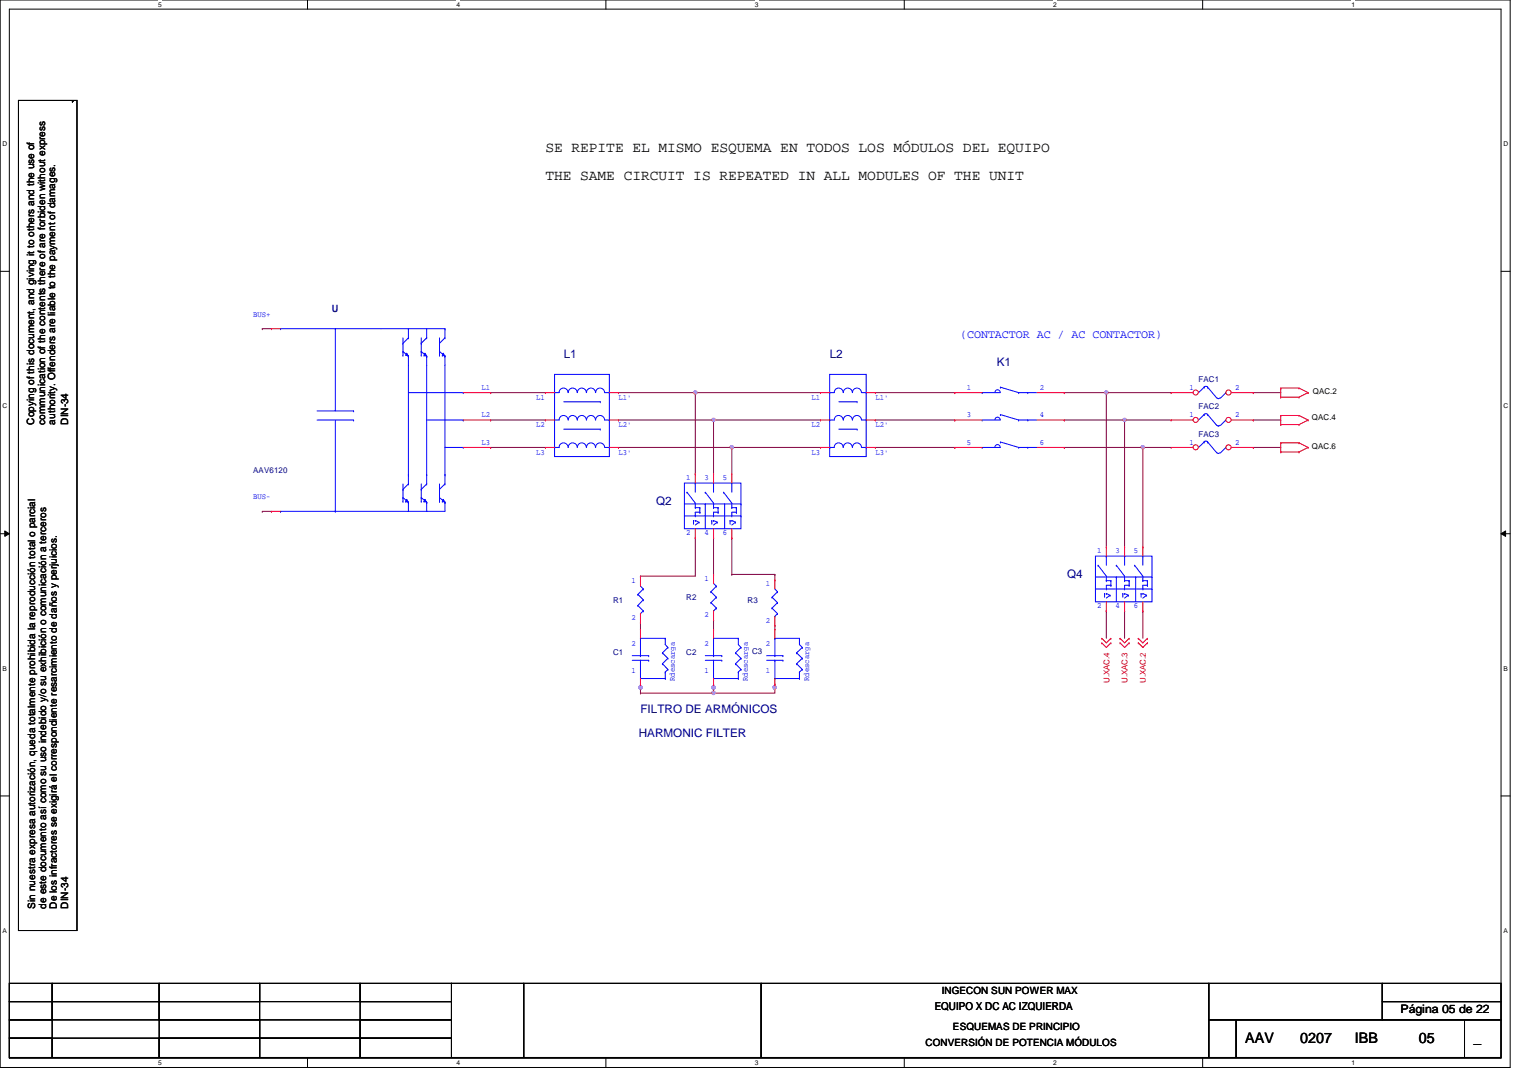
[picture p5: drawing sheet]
<svg xmlns="http://www.w3.org/2000/svg" width="297mm" height="210mm" viewBox="0 0 297 210" stroke-linecap="round" stroke-linejoin="round" font-family="sans-serif">
<path d="M0 0h294v207.9h-294zM1.8 1.8h290.4v204.3h-290.4z" fill="none" stroke="#000" stroke-width=".19"/>
<g fill="#fff">
<path d="M30.8 .2h.7v1.4h-.7z"/>
<path d="M30.8 206.2h.7v1.4h-.7z"/>
</g>
<path d="M59.9 0v1.8M59.9 206.1v1.8" fill="none" stroke="#000" stroke-width=".19"/>
<g fill="#fff">
<path d="M88.9 .2h.6v1.4h-.6z"/>
<path d="M88.9 206.2h.6v1.4h-.6z"/>
</g>
<path d="M117.9 0v1.8M117.9 206.1v1.8" fill="none" stroke="#000" stroke-width=".19"/>
<g fill="#fff">
<path d="M146.9 .2h.7v1.4h-.7z"/>
<path d="M146.9 206.2h.7v1.4h-.7z"/>
</g>
<path d="M176 0v1.8M176 206.1v1.8" fill="none" stroke="#000" stroke-width=".19"/>
<g fill="#fff">
<path d="M205 .2h.7v1.4h-.7z"/>
<path d="M205 206.2h.7v1.4h-.7z"/>
</g>
<path d="M234.1 0v1.8M234.1 206.1v1.8" fill="none" stroke="#000" stroke-width=".19"/>
<g fill="#fff">
<path d="M263.1 .2h.7v1.4h-.7z"/>
<path d="M263.1 206.2h.7v1.4h-.7z"/>
<path d="M.5 27.3h.9v1.4h-.9z"/>
<path d="M292.6 27.3h.9v1.4h-.9z"/>
<path d="M.5 78.4h.9v1.4h-.9z"/>
<path d="M292.6 78.4h.9v1.4h-.9z"/>
</g>
<path d="M0 52.8h1.8M292.2 52.8h1.8" fill="none" stroke="#000" stroke-width=".19"/>
<g fill="#fff">
<path d="M.5 129.5h.8v1.4h-.8z"/>
<path d="M292.6 129.5h.9v1.4h-.9z"/>
</g>
<path d="M0 103.9h1.8M.9 103.4l.9 .5-.9 .5zM292.2 103.9l.9-.5v1zM292.2 103.9h1.8" fill="none" stroke="#000" stroke-width=".19"/>
<path d="M.9 103.4l.9 .5-.9 .5zM292.2 103.9l.9-.5v1z" fill="#000"/>
<g fill="#fff">
<path d="M.5 180.5h.8v1.4h-.8z"/>
<path d="M292.6 180.5h.9v1.4h-.9z"/>
</g>
<path d="M0 155h1.8M292.2 155h1.8" fill="none" stroke="#000" stroke-width=".19"/>
<path d="M142.4 87.1h.1M142.4 87.1h17.3M124.7 112.2h.1M124.7 112.2v.2M150.8 111.8h.1M150.8 111.8v1.1M124.7 121.2h.1M124.7 121.2v1.3M138.9 120.7h.1M138.9 120.7v1.8M150.8 121.8h.1M150.8 121.8v.7" fill="none" stroke="#800040" stroke-width=".19"/>
<circle cx="142.5" cy="87.1" r=".33" fill="#f0f"/>
<circle cx="142.5" cy="87.1" r=".33" fill="none" stroke="#f0f" stroke-width=".19"/>
<path d="M138.9 81.8h.1M138.9 81.8h20.8" fill="none" stroke="#800040" stroke-width=".19"/>
<circle cx="138.9" cy="81.8" r=".33" fill="#f0f"/>
<circle cx="138.9" cy="81.8" r=".33" fill="none" stroke="#f0f" stroke-width=".19"/>
<path d="M135.3 76.5h.1M135.3 76.5h24.4" fill="none" stroke="#800040" stroke-width=".19"/>
<circle cx="135.3" cy="76.4" r=".33" fill="#f0f"/>
<circle cx="135.3" cy="76.4" r=".33" fill="none" stroke="#f0f" stroke-width=".19"/>
<g fill="none" stroke="#800040" stroke-width=".19">
<path d="M120.4 76.5h.1M120.4 76.5h14.9M135.3 76.5h.1M135.3 76.5v15.8M170.4 76.5h15.4M185.8 76.5h.1M120.4 81.8h.1M120.4 87.1h.1M120.4 81.8h18.5M120.4 87.1h22M138.9 81.8h.1M138.9 81.8v10.5"/>
<path d="M142.4 87.1h.1M142.4 87.1v5.2M170.4 81.8h15.4M170.4 87.1h15.4M185.8 87.1h.1M185.8 81.8h.1M222.5 87.1h.1M222.5 87.1v19.4M124.7 112.2h.1M135.3 104.7h.1M135.3 104.7v7.5h-10.6M138.9 104.7h.1"/>
<path d="M138.9 104.7v7.1M142.4 104.7h.1M142.4 111.8h.1M142.4 104.7v7.1M142.4 111.8h8.4M215.3 119h.1M215.3 119v5.3M218.9 119h.1M218.9 119v5.3"/>
</g>
<circle cx="222.5" cy="87.1" r=".33" fill="#f0f"/>
<circle cx="222.5" cy="87.1" r=".33" fill="none" stroke="#f0f" stroke-width=".19"/>
<path d="M215.3 76.5h.1M215.3 76.5v30M222.5 119h.1M222.5 119v5.3" fill="none" stroke="#800040" stroke-width=".19"/>
<circle cx="215.4" cy="76.4" r=".33" fill="#f0f"/>
<circle cx="215.4" cy="76.4" r=".33" fill="none" stroke="#f0f" stroke-width=".19"/>
<path d="M218.9 81.8h.1M218.9 81.8v24.7" fill="none" stroke="#800040" stroke-width=".19"/>
<circle cx="218.9" cy="81.8" r=".33" fill="#f0f"/>
<circle cx="218.9" cy="81.8" r=".33" fill="none" stroke="#f0f" stroke-width=".19"/>
<path d="M95.5 76.5h.1M95.5 76.5h10.7M95.5 81.8h.1M95.5 87.1h.1M95.5 81.8h10.7M95.5 87.1h10.7M124.7 133.9h.1M124.7 133.9v1.1" fill="none" stroke="#800040" stroke-width=".19"/>
<circle cx="124.7" cy="133.9" r=".34" fill="#f0f"/>
<circle cx="124.7" cy="133.9" r=".34" fill="none" stroke="#f0f" stroke-width=".19"/>
<path d="M138.9 135h.1M138.9 135h11.9" fill="none" stroke="#800040" stroke-width=".19"/>
<circle cx="138.9" cy="134.9" r=".34" fill="#f0f"/>
<circle cx="138.9" cy="134.9" r=".34" fill="none" stroke="#f0f" stroke-width=".19"/>
<path d="M138.9 133.9h.1M138.9 133.9v1.1" fill="none" stroke="#800040" stroke-width=".19"/>
<circle cx="138.9" cy="133.9" r=".34" fill="#f0f"/>
<circle cx="138.9" cy="133.9" r=".34" fill="none" stroke="#f0f" stroke-width=".19"/>
<path d="M150.8 133.9h.1M150.8 133.9v1.1" fill="none" stroke="#800040" stroke-width=".19"/>
<circle cx="150.8" cy="133.9" r=".34" fill="#f0f"/>
<circle cx="150.8" cy="133.9" r=".34" fill="none" stroke="#f0f" stroke-width=".19"/>
<g fill="none" stroke="#800040" stroke-width=".19">
<path d="M51.1 64h.1M51.1 64h1.7M207.2 76.5h.1M207.2 76.5h20.8M215.3 76.5h.1M244 76.5h.1M244 76.5h5.3M51.1 99.6h.1M51.1 99.6h1.7M207.2 81.8h.1M207.2 87.1h.1M207.2 81.8h20.8"/>
<path d="M207.2 87.1h20.8M218.9 81.8h.1M222.5 87.1h.1M244 81.8h.1M244 87.1h.1M244 81.8h5.3M244 87.1h5.3M124.7 133.2h.1M124.7 135h.1M124.7 133.2v.7M124.7 135h14.2M138.9 133.2h.1"/>
<path d="M138.9 133.2v.7M150.8 133.2h.1M150.8 133.2v.7"/>
</g>
<g fill="none" stroke="#f00" stroke-width=".19">
<path d="M52.8 64h.1M52.8 64h1.8M90.2 76.5h5.3M95.5 76.5h.1M249.3 77.3h.1M249.3 75.6h.1M249.3 75.6v1.7M249.3 75.6h3.6M249.3 77.3h3.6M252.9 75.6h.1M252.9 77.3h.1M252.9 75.6l1.7 .9"/>
<path d="M254.6 76.5h.1M254.6 76.5l-1.7 .8M52.8 99.6h.1M52.8 99.6h1.8M90.2 81.8h5.3M90.2 87.1h5.3M95.5 81.8h.1M95.5 87.1h.1M249.3 88h.1M249.3 86.2h.1M249.3 82.7h.1M249.3 80.9h.1"/>
<path d="M249.3 86.2h3.6M249.3 88h3.6M249.3 80.9v1.8M249.3 86.2v1.8M249.3 80.9h3.6M249.3 82.7h3.6M252.9 86.2h.1M252.9 88h.1M252.9 80.9h.1M252.9 82.7h.1M252.9 86.2l1.7 .9M252.9 80.9l1.7 .9"/>
<path d="M254.6 87.1h.1M254.6 81.8h.1M254.6 87.1l-1.7 .9M254.6 81.8l-1.7 .9M138.9 122.5h.1M138.9 133.9h.1M138.9 122.5v1.8M138.9 132.1v1.8M214.5 125.2h.1M214.5 124.3h.1M214.5 125.2l.8 .9 .9-.9M214.5 124.3l.8 .9 .9-.9"/>
<path d="M216.2 125.2h.1M216.2 124.3h.1M218 125.2h.1M218 124.3h.1M218 125.2l.9 .9 .9-.9M218 124.3l.9 .9 .9-.9M219.8 125.2h.1M219.8 124.3h.1M221.6 125.2h.1M221.6 124.3h.1M221.6 125.2l.9 .9 .8-.9M221.6 124.3l.9 .9 .8-.9"/>
<path d="M223.3 125.2h.1M223.3 124.3h.1"/>
</g>
<g fill="none" stroke="#000" stroke-width=".19">
<path d="M3.6 19.6h11.4v161.6h-11.4zM14.1 19.7h.1M14.1 19.7h.2M1.8 191.5h8.4v3.5h-8.4zM1.8 195h8.4v3.6h-8.4zM1.8 198.6h8.4v3.5h-8.4zM10.2 191.5h20.8v3.5h-20.8zM10.2 195h20.8v3.6h-20.8zM31 198.6h19.5v3.5h-19.5zM31 195h19.5v3.6h-19.5zM31 191.5h19.5v3.5h-19.5zM50.5 198.6h19.6v3.5h-19.6z"/>
<path d="M50.5 191.5h19.6v3.5h-19.6zM70.1 191.5h17.8v3.5h-17.8zM70.1 195h17.8v3.6h-17.8zM70.1 198.6h17.8v3.5h-17.8zM87.9 191.5h14v14.4h-14zM101.9 191.5h46.3v14.4h-46.3zM148.2 191.5h87.1v14.4h-87.1zM235.3 198.6h5.3v7.3h-5.3zM235.3 191.5h33.8v7.1h-33.8zM240.6 198.6h44.5v7.3h-44.5zM269.1 195h23.1v3.6h-23.1zM269.1 191.5h23.1v3.5h-23.1z"/>
<path d="M285.1 198.6h7.1v7.3h-7.1zM1.8 202.1h8.4v3.8h-8.4zM10.2 202.1h20.8v3.8h-20.8zM31 202.1h19.5v3.8h-19.5zM50.5 202.1h19.6v3.8h-19.6zM70.1 202.1h17.8v3.8h-17.8z"/>
</g>
<g fill="none" stroke="#00f" stroke-width=".19">
<path d="M54.6 64h.1M54.6 64h32M65.3 64h.1M65.3 64v16M78.4 66.8h.1M78.4 68.5h.1M78.4 69.2h.1M78.4 68.5l1.1 .8M78.4 65.8v3.4M79.2 68.8h.1M79.2 68.8l-.2 .4 .5 .1M79.2 68.8l.3 .5"/>
<path d="M79.5 65.8h.1M79.5 69.3h.1M79.5 64v1.8M79.5 69.3v24.9M79.5 65.8l-1.1 1M79.5 76.5h10.7M82 66.8h.1M82 69.2h.1M82 68.5h.1M82 65.8v3.4M82 68.5l1.1 .8M82.5 69.2h.1"/>
<path d="M82.5 69.2l.6 .1M82.7 68.8h.1M82.7 68.8l.4 .5M82.7 68.8l-.2 .4M83.1 69.3h.1M83.1 65.8h.1M83.1 64v1.8M83.1 69.3v24.9M83.1 65.8l-1.1 1M85.6 66.8h.1M85.6 69.2h.1M85.6 68.5h.1"/>
<path d="M85.6 65.8v3.4M85.6 68.5l1 .8M86.1 69.2h.1M86.1 69.2l.5 .1M86.3 68.8h.1M86.3 68.8l.3 .5M86.3 68.8l-.2 .4M86.6 69.3h.1M86.6 65.8h.1M86.6 64h.1M86.6 64v1.8M86.6 69.3v24.9"/>
<path d="M86.6 65.8l-1 1M90.2 76.5h.1M54.6 99.6h.1M61.7 80h7.1M61.7 81.8h7.1M65.3 99.6h.1M65.3 81.8v17.8M68.8 80h.1M68.8 81.8h.1M78.4 95.3h.1M78.4 97.6h.1M78.4 96.9h.1"/>
<path d="M78.4 94.2v3.4M78.4 96.9l1.1 .9M79 97.6h.1M79 97.6l.5 .2M79.2 97.2h.1M79.2 97.2l.3 .6M79.2 97.2l-.2 .4M79.5 97.8h.1M79.5 94.2h.1M79.5 92.5h.1M79.5 97.8v1.8M79.5 94.2l-1.1 1.1"/>
<path d="M82 95.3h.1M82 97.6h.1M82 96.9h.1M82 94.2v3.4M82 96.9l1.1 .9M82.5 97.6h.1M82.5 97.6l.6 .2M82.7 97.2h.1M82.7 97.2l.4 .6M82.7 97.2l-.2 .4M83.1 97.8h.1M83.1 94.2h.1"/>
<path d="M83.1 92.5h.1M83.1 97.8v1.8M83.1 94.2l-1.1 1.1M83.1 81.8h7.1M85.6 95.3h.1M85.6 97.6h.1M85.6 96.9h.1M85.6 94.2v3.4M85.6 96.9l1 .9M86.1 97.6h.1M86.1 97.6l.5 .2M86.3 97.2h.1"/>
<path d="M86.3 97.2l.3 .6M86.3 97.2l-.2 .4M86.6 97.8h.1M86.6 94.2h.1M86.6 92.5h.1M86.6 97.8v1.8h-32M86.6 94.2l-1 1.1M86.6 87.1h3.6M90.2 81.8h.1M90.2 87.1h.1M234.4 80.7l.3-.1 .4 .1M234.4 80.7h.1"/>
<path d="M234.4 80.7l-1.1 1.1M235.1 80.7h.1M235.1 80.7l1.8 2.1M236.9 82.8l.3 .2 .3-.2M238.6 81.8h.1M238.6 81.8l-1 1M137.3 128.6h3.2M137.3 127.7h3.2M138.9 127.7h.1M138.9 128.6h.1M138.9 124.3h.1M138.9 132.1h.1"/>
<path d="M138.9 124.3v3.4M138.9 128.6v3.5M138.9 124.3h4.8M138.9 132.1h4.8M140.5 128.6h.1M140.5 127.7h.1M143.2 127.1h.1M143.2 129.2h.1M143.2 129.2l1 1.1M143.2 127.1l1 1.1M143.7 130.9h.1M143.7 124.3h.1"/>
<path d="M143.7 132.1h.1M143.7 124.3v1.2l.5 .6M143.7 130.9v1.2M144.2 130.3h.1M144.2 128.2h.1M144.2 126.1h.1M144.2 130.3l-.5 .6M144.2 126.1l-1 1M144.2 128.2l-1 1"/>
</g>
<circle cx="232.8" cy="81.8" r=".5" fill="#fff"/>
<g fill="none" stroke="#f00" stroke-width=".19">
<path d="M228 81.8h.1M228 81.8h4.2"/>
<circle cx="232.8" cy="81.8" r=".5"/>
</g>
<circle cx="239.1" cy="81.8" r=".5" fill="#fff"/>
<g fill="none" stroke="#f00" stroke-width=".19">
<path d="M106.2 76.5h.1M106.2 76.5h1.7M118.6 76.5h1.8M120.4 76.5h.1M159.7 76.5h.1M159.7 76.5h1.8M168.6 76.5h1.8M170.4 76.5h.1M185.8 76.5h.1M185.8 76.5h5.4M201.8 76.5h5.4M207.2 76.5h.1"/>
<path d="M106.2 87.1h.1M106.2 81.8h.1M106.2 81.8h1.7M106.2 87.1h1.7M118.6 81.8h1.8M118.6 87.1h1.8M120.4 87.1h.1M120.4 81.8h.1M135.3 92.3h.1M135.3 92.3v1.8M138.9 92.3h.1M138.9 92.3v1.8"/>
<path d="M142.4 92.3h.1M142.4 92.3v1.8M159.7 87.1h.1M159.7 81.8h.1M159.7 81.8h1.8M159.7 87.1h1.8M168.6 81.8h1.8M168.6 87.1h1.8M170.4 87.1h.1M170.4 81.8h.1M185.8 81.8h.1M185.8 87.1h.1"/>
<path d="M185.8 81.8h5.4M185.8 87.1h5.4M201.8 81.8h5.4M201.8 87.1h5.4M207.2 81.8h.1M207.2 87.1h.1M239.7 81.8h4.3M244 81.8h.1M135.3 104.7h.1M135.3 103v1.7M138.9 104.7h.1M138.9 103v1.7"/>
<path d="M142.4 104.7h.1M142.4 103v1.7"/>
<circle cx="239.1" cy="81.8" r=".5"/>
</g>
<g fill="none" stroke="#00f" stroke-width=".19">
<path d="M107.9 72.9h10.7v16h-10.7zM107.9 76.5h.9a.87 .87 0 0 1 .9-.9 .87 .87 0 0 1 .9 .9M107.9 76.5h.1M109.7 78.2h7.1M110.6 76.5a.87 .87 0 0 1 .9-.9 .87 .87 0 0 1 .8 .9M112.4 76.5a.87 .87 0 0 1 .9-.9 .87 .87 0 0 1 .8 .9M114.2 76.5a.87 .87 0 0 1 .8-.9 .87 .87 0 0 1 .9 .9M115.9 76.5a.87 .87 0 0 1 .9-.9 .87 .87 0 0 1 .9 .9M116.8 78.2h.1M117.7 76.5h.9M118.6 76.5h.1M161.5 72.9h7.1v16h-7.1z"/>
<path d="M161.5 76.5h.9a.87 .87 0 0 1 .9-.9 .87 .87 0 0 1 .8 .9M161.5 76.5h.1M163.3 78.2h3.5M164.2 76.5a.87 .87 0 0 1 .8-.9 .87 .87 0 0 1 .9 .9M165.9 76.5a.87 .87 0 0 1 .9-.9 .87 .87 0 0 1 .9 .9M166.8 78.2h.1M167.7 76.5h.9M168.6 76.5h.1M191.2 76.5h.1M191.2 76.5h3.5M194.7 76.4a.51 .51 0 0 0-.5-.5 .51 .51 0 0 0-.5 .6M194.7 75.4h.1"/>
<path d="M194.7 75.4l3.6 1.1M198.3 76.5h.1M198.3 76.5h3.5M200.1 76.5h.1M234.4 75.4l.3-.2 .4 .2M234.4 75.4h.1M234.4 75.4l-1.1 1.1M235.1 75.4h.1M235.1 75.4l1.8 2.1M236.9 77.5l.3 .1 .3-.1M238.6 76.5h.1M238.6 76.5l-1 1"/>
<path d="M107.9 87.1h.1M107.9 87.1h.9a.87 .87 0 0 1 .9-.9 .87 .87 0 0 1 .9 .9M107.9 81.8h.9a.87 .87 0 0 1 .9-.9 .87 .87 0 0 1 .9 .9M107.9 81.8h.1M109.7 83.6h7.1M110.6 87.1a.87 .87 0 0 1 .9-.9 .87 .87 0 0 1 .8 .9M110.6 81.8a.87 .87 0 0 1 .9-.9 .87 .87 0 0 1 .8 .9M112.4 87.1a.87 .87 0 0 1 .9-.9 .87 .87 0 0 1 .8 .9M112.4 81.8a.87 .87 0 0 1 .9-.9 .87 .87 0 0 1 .8 .9M114.2 87.1a.87 .87 0 0 1 .8-.9 .87 .87 0 0 1 .9 .9M114.2 81.8a.87 .87 0 0 1 .8-.9 .87 .87 0 0 1 .9 .9M115.9 87.1a.87 .87 0 0 1 .9-.9 .87 .87 0 0 1 .9 .9"/>
<path d="M115.9 81.8a.87 .87 0 0 1 .9-.9 .87 .87 0 0 1 .9 .9M116.8 83.6h.1M117.7 87.1h.9M117.7 81.8h.9M118.6 87.1h.1M118.6 81.8h.1M133.2 94.1h11v8.9h-11zM133.2 98.1h11M133.7 95.8h.1M133.7 95.8l1.6 2.2v.8M135.3 94.1h.1M135.3 98.8h.1"/>
<path d="M135.3 94.1v1.7M135.3 98.8h.9M136.2 99.7h.1M136.2 98.8h.1M136.2 99.7h-.9v.8M136.2 98.8v.9M137.3 95.8h.1M137.3 98.1h.1M137.3 95.8l1.6 2.2v.8M137.3 98.1v4.9M138.9 94.1h.1M138.9 98.8h.1"/>
<path d="M138.9 94.1v1.7M138.9 98.8h.9M139.8 99.7h.1M139.8 98.8h.1M139.8 99.7h-.9v.8M139.8 98.8v.9M140.8 95.8h.1M140.8 95.8l1.6 2.2v.8M141.1 98.1h.1M141.1 98.1v4.9M142.4 94.1h.1M142.4 98.8h.1"/>
<path d="M142.4 94.1v1.7M142.4 98.8h.9M143.3 99.7h.1M143.3 98.8h.1M143.3 99.7h-.9v.8M143.3 98.8v.9M144.2 98.1h.1M161.5 87.1h.9a.87 .87 0 0 1 .9-.9 .87 .87 0 0 1 .8 .9M161.5 81.8h.9a.87 .87 0 0 1 .9-.9 .87 .87 0 0 1 .8 .9M161.5 81.8h.1M161.5 87.1h.1M163.3 83.6h3.5"/>
<path d="M164.2 87.1a.87 .87 0 0 1 .8-.9 .87 .87 0 0 1 .9 .9M164.2 81.8a.87 .87 0 0 1 .8-.9 .87 .87 0 0 1 .9 .9M165.9 87.1a.87 .87 0 0 1 .9-.9 .87 .87 0 0 1 .9 .9M165.9 81.8a.87 .87 0 0 1 .9-.9 .87 .87 0 0 1 .9 .9M166.8 83.6h.1M167.7 87.1h.9M167.7 81.8h.9M168.6 87.1h.1M168.6 81.8h.1M191.2 87.1h.1M191.2 81.8h.1M191.2 87.1h3.5"/>
<path d="M191.2 81.8h3.5M194.7 81.7a.51 .51 0 0 0-.5-.5 .51 .51 0 0 0-.5 .6M194.7 87.1a.51 .51 0 0 0-.5-.5 .51 .51 0 0 0-.5 .5M194.7 80.7h.1M194.7 86.1h.1M194.7 80.7l3.6 1.1M194.7 86.1l3.6 1M198.3 87.1h.1M198.3 81.8h.1M198.3 87.1h3.5M198.3 81.8h3.5M200.1 81.8h.1"/>
<path d="M200.1 87.1h.1M133.2 100.5h11M135 101.3h.1M135 101.3v.8M135.3 100.5h.1M135.3 101.3h.1M135.3 101.3l.8 .4M136.1 101.7h.1M136.1 101.7l-.8 .5M138.6 101.3h.1M138.6 101.3v.8M138.9 100.5h.1"/>
<path d="M138.9 101.3h.1M138.9 101.3l.7 .4M139.6 101.7h.1M139.6 101.7l-.7 .5M142.1 101.3h.1M142.1 101.3v.8M142.4 100.5h.1M142.4 101.3h.1M142.4 101.3l.8 .4M143.2 101.7h.1M143.2 101.7l-.8 .5M144.2 100.5h.1"/>
</g>
<circle cx="232.8" cy="76.4" r=".5" fill="#fff"/>
<g fill="none" stroke="#f00" stroke-width=".19">
<path d="M228 76.5h.1M228 76.5h4.2"/>
<circle cx="232.8" cy="76.4" r=".5"/>
</g>
<circle cx="239.1" cy="76.4" r=".5" fill="#fff"/>
<g fill="none" stroke="#f00" stroke-width=".19">
<path d="M239.7 76.5h4.3M244 76.5h.1M138.9 111.8h.1M138.9 111.8v1.8M138.9 119v1.7M150.8 112.9h.1M150.8 112.9v1.8M215.3 106.5h.1M215.3 119h.1M215.3 106.5v1.8M215.3 117.2v1.8M218.9 106.5h.1"/>
<path d="M218.9 119h.1M218.9 106.5v1.8M218.9 117.2v1.8M222.5 106.5h.1M222.5 119h.1M222.5 106.5v1.8M222.5 117.2v1.8M138.9 120.7h.1M150.8 121.8h.1M150.8 122.5h.1M150.8 133.9h.1M150.8 120v1.8"/>
<path d="M150.8 122.5v1.8M150.8 132.1v1.8"/>
<circle cx="239.1" cy="76.4" r=".5"/>
</g>
<g fill="none" stroke="#00f" stroke-width=".19">
<path d="M234.4 86l.3-.1 .4 .1M234.4 86.1h.1M234.4 86.1l-1.1 1M235.1 86.1h.1M235.1 86.1l1.8 2.1M236.9 88.1l.3 .2 .3-.2M238.6 87.1h.1M238.6 87.1l-1 1.1M138.4 115.2h.1M138.4 117.3h.1M138.4 115.2l1 1.1M138.4 117.3l1 1.1"/>
<path d="M138.9 119h.1M138.9 113.6l.5 .5M139.4 114.1h.1M139.4 116.3h.1M139.4 118.4h.1M139.4 114.1l-1 1.1M139.4 116.3l-1 1M139.4 118.4l-.5 .6M150.3 116.3h.1M150.3 118.4h.1M150.3 116.3l1 1M150.3 118.4l1 1.1"/>
<path d="M150.8 114.7l.5 .5M151.3 115.2h.1M151.3 117.3h.1M151.3 119.5h.1M151.3 115.2l-1 1.1M151.3 117.3l-1 1.1M151.3 119.5l-.5 .5M213.2 108.3h11v8.9h-11zM213.2 114.7h11M213.2 112.4h11M213.7 110.1h.1M213.7 110.1l1.6 2.1v.9"/>
<path d="M215 115.6h.1M215 115.6v.7M215.3 108.3h.1M215.3 113.1h.1M215.3 114.7h.1M215.3 115.6h.1M215.3 108.3v1.8M215.3 113.1h.9M215.3 115.6l.8 .3M216.1 115.9h.1M216.1 115.9l-.8 .6M216.2 114h.1"/>
<path d="M216.2 113.1h.1M216.2 114h-.9v.7M216.2 113.1v.9M217.3 110.1h.1M217.3 112.4h.1M217.3 110.1l1.6 2.1v.9M217.3 112.4v4.8M218.6 115.6h.1M218.6 115.6v.7M218.9 108.3h.1M218.9 113.1h.1M218.9 114.7h.1"/>
<path d="M218.9 115.6h.1M218.9 108.3v1.8M218.9 113.1h.9M218.9 115.6l.7 .3M219.6 115.9h.1M219.6 115.9l-.7 .6M219.8 114h.1M219.8 113.1h.1M219.8 114h-.9v.7M219.8 113.1v.9M220.8 110.1h.1M220.8 110.1l1.7 2.1v.9"/>
<path d="M221.1 112.4h.1M221.1 112.4v4.8M222.1 115.6h.1M222.1 115.6v.7M222.5 108.3h.1M222.5 113.1h.1M222.5 114.7h.1M222.5 115.6h.1M222.5 108.3v1.8M222.5 113.1h.8M222.5 115.6l.7 .3M223.2 115.9h.1"/>
<path d="M223.2 115.9l-.7 .6M223.3 114h.1M223.3 113.1h.1M223.3 114h-.8v.7M223.3 113.1v.9M224.2 114.7h.1M224.2 112.4h.1M149.2 128.6h3.2M149.2 127.7h3.2M150.8 120h.1M150.8 127.7h.1M150.8 128.6h.1"/>
<path d="M150.8 124.3h.1M150.8 132.1h.1M150.8 124.3v3.4M150.8 128.6v3.5M150.8 124.3h4.8M150.8 132.1h4.8M152.4 128.6h.1M152.4 127.7h.1M155.1 127.1h.1M155.1 129.2h.1M155.1 129.2l1.1 1.1M155.1 127.1l1.1 1.1"/>
<path d="M155.6 130.9h.1M155.6 124.3h.1M155.6 132.1h.1M155.6 124.3v1.2l.6 .6M155.6 130.9v1.2M156.2 130.3h.1M156.2 128.2h.1M156.2 126.1h.1M156.2 130.3l-.6 .6M156.2 126.1l-1.1 1M156.2 128.2l-1.1 1"/>
</g>
<circle cx="232.8" cy="87.1" r=".5" fill="#fff"/>
<g fill="none" stroke="#f00" stroke-width=".19">
<path d="M228 87.1h.1M228 87.1h4.2"/>
<circle cx="232.8" cy="87.1" r=".5"/>
</g>
<circle cx="239.1" cy="87.1" r=".5" fill="#fff"/>
<g fill="none" stroke="#f00" stroke-width=".19">
<path d="M239.7 87.1h4.3M244 87.1h.1M124.7 112.4h.1M124.7 112.4v1.7M124.7 119.5v1.7M124.7 122.5h.1M124.7 133.9h.1M124.7 121.2h.1M124.7 122.5v1.8M124.7 132.1v1.8"/>
<circle cx="239.1" cy="87.1" r=".5"/>
</g>
<g fill="none" stroke="#00f" stroke-width=".19">
<path d="M124.2 115.7h.1M124.2 117.9h.1M124.2 115.7l1 1.1M124.2 117.9l1 1.1M124.7 119.5h.1M124.7 114.1l.5 .6M125.2 114.7h.1M125.2 116.8h.1M125.2 119h.1M125.2 114.7l-1 1M125.2 116.8l-1 1.1M125.2 119l-.5 .5"/>
<path d="M123.1 128.6h3.2M123.1 127.7h3.2M124.7 127.7h.1M124.7 128.6h.1M124.7 124.3h.1M124.7 132.1h.1M124.7 124.3v3.4M124.7 128.6v3.5M124.7 124.3h4.8M124.7 132.1h4.8M126.3 128.6h.1M126.3 127.7h.1"/>
<path d="M128.9 127.1h.1M128.9 129.2h.1M128.9 129.2l1.1 1.1M128.9 127.1l1.1 1.1M129.5 130.9h.1M129.5 124.3h.1M129.5 132.1h.1M129.5 124.3v1.2l.5 .6M129.5 130.9v1.2M130 130.3h.1M130 128.2h.1M130 126.1h.1"/>
<path d="M130 130.3l-.5 .6M130 126.1l-1.1 1M130 128.2l-1.1 1"/>
</g>
<circle cx="142.5" cy="87.1" r=".33" fill="#f0f"/>
<circle cx="142.5" cy="87.1" r=".33" fill="none" stroke="#f0f" stroke-width=".19"/>
<circle cx="138.9" cy="81.8" r=".33" fill="#f0f"/>
<circle cx="138.9" cy="81.8" r=".33" fill="none" stroke="#f0f" stroke-width=".19"/>
<circle cx="135.3" cy="76.4" r=".33" fill="#f0f"/>
<circle cx="135.3" cy="76.4" r=".33" fill="none" stroke="#f0f" stroke-width=".19"/>
<circle cx="222.5" cy="87.1" r=".33" fill="#f0f"/>
<circle cx="222.5" cy="87.1" r=".33" fill="none" stroke="#f0f" stroke-width=".19"/>
<circle cx="215.4" cy="76.4" r=".33" fill="#f0f"/>
<circle cx="215.4" cy="76.4" r=".33" fill="none" stroke="#f0f" stroke-width=".19"/>
<circle cx="218.9" cy="81.8" r=".33" fill="#f0f"/>
<circle cx="218.9" cy="81.8" r=".33" fill="none" stroke="#f0f" stroke-width=".19"/>
<circle cx="124.7" cy="133.9" r=".34" fill="#f0f"/>
<circle cx="124.7" cy="133.9" r=".34" fill="none" stroke="#f0f" stroke-width=".19"/>
<circle cx="138.9" cy="134.9" r=".34" fill="#f0f"/>
<circle cx="138.9" cy="134.9" r=".34" fill="none" stroke="#f0f" stroke-width=".19"/>
<circle cx="138.9" cy="133.9" r=".34" fill="#f0f"/>
<circle cx="138.9" cy="133.9" r=".34" fill="none" stroke="#f0f" stroke-width=".19"/>
<circle cx="150.8" cy="133.9" r=".34" fill="#f0f"/>
<circle cx="150.8" cy="133.9" r=".34" fill="none" stroke="#f0f" stroke-width=".19"/>
<g font-size="2.8">
<text x="106.2" y="29.6">SE REPITE EL MISMO ESQUEMA EN TODOS LOS MÓDULOS DEL EQUIPO</text>
<text x="106.2" y="35.1">THE SAME CIRCUIT IS REPEATED IN ALL MODULES OF THE UNIT</text>
<text x="242.4" y="203.1">AAV</text>
<text x="253.1" y="203.1">0207</text>
<text x="263.7" y="203.1">IBB</text>
<text x="276.2" y="203.1">05</text>
<text x="286.8" y="203.1">_</text>
</g>
<text font-size="2.3" fill="#00f" x="186.9" y="65.9">(CONTACTOR AC / AC CONTACTOR)</text>
<g font-size="2.3" fill="#000080">
<text x="109.7" y="69.6">L1</text>
<text x="161.5" y="69.6">L2</text>
<text x="194" y="71.2">K1</text>
<text x="127.7" y="98.3">Q2</text>
<text x="207.7" y="112.5">Q4</text>
<text x="124.3" y="143.6">HARMONIC FILTER</text>
<text x="124.7" y="138.8">FILTRO DE ARMÓNICOS</text>
</g>
<text font-size="2.3" x="272.6" y="197.3">Página 05 de 22</text>
<text font-size="2.1" x="181.9" y="196.6">EQUIPO X DC AC IZQUIERDA</text>
<text font-size="1.9" fill="#000080" x="64.6" y="60.7">U</text>
<g font-size="1.9">
<text x="6.6" y="82.7" transform="rotate(-90 6.6 82.7)">Copying of this document, and giving it to others and the use of</text>
<text x="8.8" y="82.7" transform="rotate(-90 8.8 82.7)">communication of the contents there of are forbiden without express</text>
<text x="10.7" y="82.7" transform="rotate(-90 10.7 82.7)">authority. Offenders are liable to the payment of damages.</text>
<text x="13.2" y="82.7" transform="rotate(-90 13.2 82.7)">DIN-34</text>
<text x="6.9" y="176.9" transform="rotate(-90 6.9 176.9)">Sin nuestra expresa autorización, queda totalmente prohibida la reproducción total o parcial</text>
<text x="9" y="176.9" transform="rotate(-90 9 176.9)">de este documento así como su uso indebido y/o su exhibición o comunicación a terceros</text>
<text x="11.1" y="176.9" transform="rotate(-90 11.1 176.9)">De los infractores se exigirá el correspondiente resarcimiento de daños y perjuicios.</text>
<text x="13.2" y="176.9" transform="rotate(-90 13.2 176.9)">DIN-34</text>
<text x="183.3" y="193.5">INGECON SUN POWER MAX</text>
<text x="180.2" y="203.8">CONVERSIÓN DE POTENCIA MÓDULOS</text>
<text x="185.5" y="200.6">ESQUEMAS DE PRINCIPIO</text>
</g>
<g font-size="1.6" fill="#00f">
<text x="49.3" y="61.7">BUS+</text>
<text x="93.7" y="75.9">L1</text>
<text x="104.4" y="77.9">L1</text>
<text x="120.4" y="77.9">L1'</text>
<text x="157.9" y="77.9">L1</text>
<text x="170.4" y="77.9">L1'</text>
<text x="188.2" y="75.9">1</text>
<text x="202.4" y="75.9">2</text>
<text x="231.5" y="75.9">1</text>
<text x="240.4" y="75.9">2</text>
<text x="93.7" y="81.2">L2</text>
<text x="104.4" y="83.2">L2</text>
<text x="120.4" y="83.2">L2'</text>
<text x="157.9" y="83.2">L2</text>
<text x="170.4" y="83.2">L2'</text>
<text x="188.2" y="81.2">3</text>
<text x="202.4" y="81.2">4</text>
<text x="231.5" y="81.2">1</text>
<text x="240.4" y="81.2">2</text>
<text x="93.7" y="86.6">L3</text>
<text x="104.4" y="88.5">L3</text>
<text x="120.4" y="88.5">L3'</text>
<text x="157.9" y="88.5">L3</text>
<text x="170.4" y="88.5">L3'</text>
<text x="188.2" y="86.6">5</text>
<text x="202.4" y="86.6">6</text>
<text x="231.5" y="86.6">1</text>
<text x="240.4" y="86.6">2</text>
<text x="133.6" y="93.5">1</text>
<text x="137.1" y="93.5">3</text>
<text x="140.7" y="93.5">5</text>
<text x="49.3" y="97.2">BUS-</text>
<text x="133.6" y="104.2">2</text>
<text x="137.1" y="104.2">4</text>
<text x="140.7" y="104.2">6</text>
<text x="213.6" y="107.7">1</text>
<text x="217.1" y="107.7">3</text>
<text x="220.7" y="107.7">5</text>
<text x="122.9" y="113.6">1</text>
<text x="137.1" y="113.1">1</text>
<text x="149.1" y="114.1">1</text>
<text x="213.6" y="118.4">2</text>
<text x="217.1" y="118.4">4</text>
<text x="220.7" y="118.4">6</text>
<text x="122.9" y="125.9">2</text>
<text x="122.9" y="120.7">2</text>
<text x="137.1" y="125.9">2</text>
<text x="137.1" y="120.2">2</text>
<text x="149.1" y="121.2">2</text>
<text x="149.1" y="125.9">2</text>
<text x="122.9" y="131">1</text>
<text x="137.1" y="131">1</text>
<text x="149.1" y="131">1</text>
<text x="131.4" y="132.6" transform="rotate(-90 131.4 132.6)">Rdescarga</text>
<text x="145.6" y="132.6" transform="rotate(-90 145.6 132.6)">Rdescarga</text>
<text x="157.5" y="132.6" transform="rotate(-90 157.5 132.6)">Rdescarga</text>
</g>
<g font-size="1.6" fill="#000080">
<text x="233.3" y="74.3">FAC1</text>
<text x="233.3" y="79.7">FAC2</text>
<text x="233.3" y="85">FAC3</text>
<text x="49.3" y="92.1">AAV6120</text>
<text x="119.3" y="117.3">R1</text>
<text x="133.6" y="116.8">R2</text>
<text x="145.5" y="117.3">R3</text>
<text x="119.3" y="127.5">C1</text>
<text x="133.6" y="127.5">C2</text>
<text x="146.4" y="127.3">C3</text>
</g>
<g font-size="1.6">
<text x="255.5" y="76.7">QAC.2</text>
<text x="255.4" y="81.8">QAC.4</text>
<text x="255.4" y="87.5">QAC.6</text>
</g>
<g font-size="1.6" fill="#f00">
<text x="215.9" y="133" transform="rotate(-90 215.9 133)">U.XAC.4</text>
<text x="219.5" y="133" transform="rotate(-90 219.5 133)">U.XAC.3</text>
<text x="223.1" y="133" transform="rotate(-90 223.1 133)">U.XAC.2</text>
</g>
<g font-size="1.3">
<text x="30.8" y="1.3">5</text>
<text x="88.9" y="1.3">4</text>
<text x="146.9" y="1.3">3</text>
<text x="205" y="1.3">2</text>
<text x="263.1" y="1.3">1</text>
<text x=".5" y="28.4">D</text>
<text x="292.6" y="28.4">D</text>
<text x=".5" y="79.5">C</text>
<text x="292.6" y="79.5">C</text>
<text x=".5" y="130.6">B</text>
<text x="292.6" y="130.6">B</text>
<text x=".5" y="181.7">A</text>
<text x="292.6" y="181.7">A</text>
<text x="30.8" y="207.4">5</text>
<text x="88.9" y="207.4">4</text>
<text x="146.9" y="207.4">3</text>
<text x="205" y="207.4">2</text>
<text x="263.1" y="207.4">1</text>
</g>
</svg>
